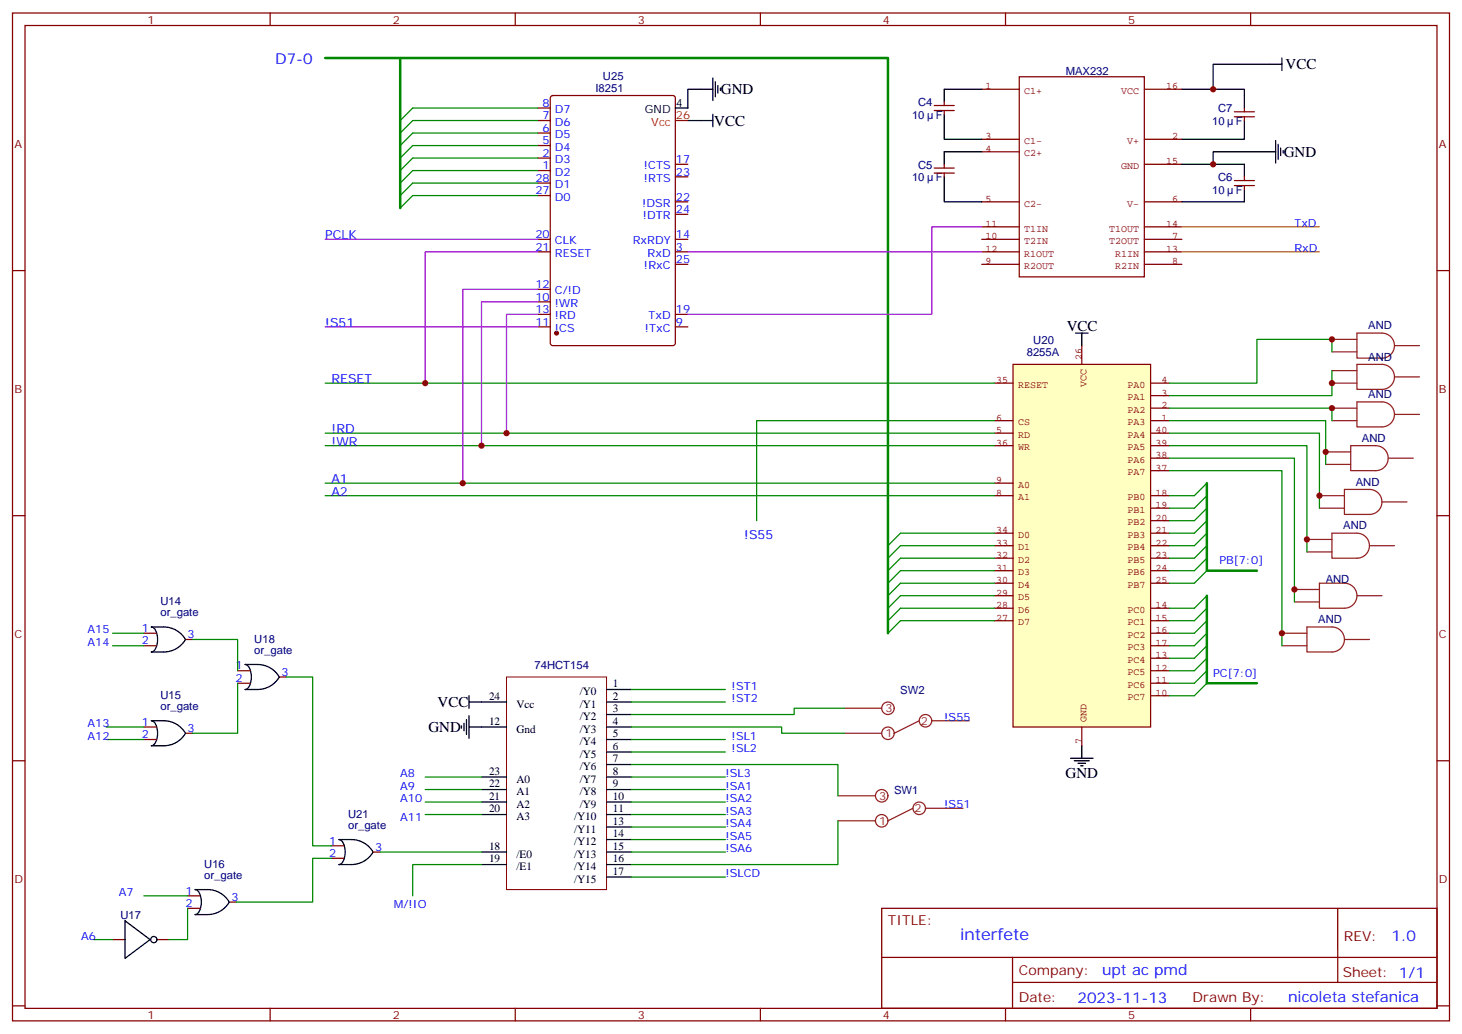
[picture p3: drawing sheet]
<svg xmlns="http://www.w3.org/2000/svg" width="412mm" height="292mm" viewBox="0 0 412 292" stroke-linecap="round" stroke-linejoin="round" font-family="sans-serif">
<g fill="none" stroke="#870000" stroke-width=".35">
<path d="M3.5 3.7h405.4v284.3h-405.4zM7.1 7.2h398.2v277.3h-398.2zM76.2 3.7v3.5M145.3 3.7v3.5M214.5 3.7v3.5M283.6 3.7v3.5M352.8 3.7v3.5M151.7 37.5h3.5M151.7 34h3.5M151.7 30.5h3.5M155.5 27.2l.4-.2h33.9l.6 .4 .1 69.4-.5 .7h-34.1l-.6-.5-.1-69.3zM151.7 48.1h3.5"/>
<path d="M151.7 44.6h3.5M151.7 41.1h3.5M151.7 55.2h3.5M151.7 51.6h3.5M190.5 46.4h3.5M190.5 56.9h3.5M190.5 49.9h3.5M3.5 76.3h3.6M151.7 71h3.5M151.7 67.5h3.5M190.5 71h3.5M190.5 67.5h3.5"/>
<path d="M190.5 60.5h3.5M190.5 74.6h3.5M405.3 76.3h3.6M151.7 92.2h3.5M151.7 85.2h3.5M151.7 81.6h3.5M151.7 88.7h3.5M190.5 92.2h3.5M190.5 88.7h3.5M3.5 145.5h3.6M405.3 145.5h3.6M3.5 214.6h3.6"/>
<path d="M405.3 214.6h3.6M248.7 256.3h156.6v28.2h-156.6zM377.3 256.3v20.9M248.7 270.1h156.5M285.6 277.2h119.6M285.6 270.1v14.1M3.5 283.8h3.6M76.2 284.5v3.5M145.3 284.5v3.5M214.5 284.5v3.5M283.6 284.5v3.5M352.8 284.5v3.5"/>
<path d="M405.3 283.8h3.6"/>
</g>
<circle cx="157" cy="94" r=".53" fill="#870000" stroke="#870000" stroke-width=".35"/>
<path d="M190.5 30.5h3.5" fill="none" stroke="#000" stroke-width=".35"/>
<path d="M190.5 34h3.5" fill="none" stroke="#f00" stroke-width=".35"/>
<path d="M285.8 102.8h38.8v102.3h-38.8z" fill="#ffffc2" stroke="#850000" stroke-width=".35"/>
<g fill="none" stroke="#850000" stroke-width=".35">
<path d="M276.9 25.2h10.6M276.9 39.3h10.6M287.5 21.7h35.3v56.4h-35.3zM322.8 25.2h10.6M322.8 39.3h10.6M276.9 42.8h10.6M276.9 56.9h10.6M322.8 46.4h10.6M322.8 56.9h10.6M276.9 67.5h10.6M276.9 64h10.6M276.9 71h10.6"/>
<path d="M276.9 74.6h10.6M322.8 67.5h10.6M322.8 64h10.6M322.8 71h10.6M322.8 74.6h10.6M305.2 97.5v5.3M280.5 118.7h5.3M280.5 108.1h5.3M324.6 118.7h5.2M324.6 115.1h5.2M324.6 111.6h5.2M324.6 108.1h5.2"/>
<path d="M280.5 139.8h5.3M280.5 125.7h5.3M280.5 122.2h5.3M280.5 136.3h5.3M324.6 139.8h5.2M324.6 125.7h5.2M324.6 132.8h5.2M324.6 129.3h5.2M324.6 122.2h5.2M280.5 150.4h5.3M280.5 154h5.3M280.5 157.5h5.3"/>
<path d="M324.6 143.4h5.2M324.6 146.9h5.2M324.6 150.4h5.2M324.6 154h5.2M324.6 157.5h5.2M280.5 171.6h5.3M280.5 175.1h5.3M280.5 161h5.3M280.5 164.5h5.3M280.5 168.1h5.3M324.6 171.6h5.2M324.6 175.1h5.2"/>
<path d="M324.6 178.6h5.2M324.6 161h5.2M324.6 164.5h5.2M324.6 196.3h5.2M324.6 192.8h5.2M324.6 189.2h5.2M324.6 185.7h5.2M324.6 182.2h5.2M305.2 205.1v5.3"/>
</g>
<g fill="none" stroke="#008700" stroke-width=".35">
<path d="M151.7 37.5h-35.3l-3.5 3.6M151.7 34h-35.3l-3.5 3.5M151.7 30.5h-35.3l-3.5 3.5M151.7 48.1h-35.3l-3.5 3.5M151.7 44.6h-35.3l-3.5 3.5M151.7 41.1h-35.3l-3.5 3.5M151.7 51.6h-35.3l-3.5 3.6M151.7 55.2h-35.3l-3.5 3.5M375.7 99.3v-3.6h-21.2v12.4h-24.7M91.7 108.1h188.8M280.5 118.7h-67.1v28.2M329.8 115.1h45.9v3.6"/>
<path d="M329.8 118.7h44.1v12.3M375.7 104.6v7h-45.9M91.7 122.2h188.8M91.7 125.7h188.8M91.7 136.3h188.8M91.7 139.8h188.8M329.8 122.2h42.4v21.2M329.8 125.7h38.9v30M329.8 129.3h35.3v40.5M329.8 132.8h31.8v49.4M280.5 157.5h-26.5l-3.5 3.5M280.5 154h-26.5l-3.5 3.5"/>
<path d="M280.5 150.4h-26.5l-3.5 3.6M280.5 171.6h-26.5l-3.5 3.5M280.5 168.1h-26.5l-3.5 3.5M280.5 175.1h-26.5l-3.5 3.5M280.5 164.5h-26.5l-3.5 3.6M280.5 161h-26.5l-3.5 3.5"/>
</g>
<path d="M91.7 67.5h60M151.7 71h-31.8v37.1M194 71h82.9M276.9 64h-14.1v24.7h-68.8M91.7 92.2h60M151.7 81.6h-21.2v54.7M151.7 85.2h-15.9v40.5M151.7 88.7h-8.8v33.5" fill="none" stroke="#90f" stroke-width=".35"/>
<path d="M91.7 16.4h158.8v162.2M112.9 16.4v42.3" fill="none" stroke="#008700" stroke-width=".71"/>
<g fill="none" stroke="#870000" stroke-width=".35">
<path d="M263.5 31.2h5.7M263.5 29.8h5.7M266.3 28.7v1.1M266.3 31.2v1M348.2 32.9h5.6M348.2 31.5h5.6M351 30.5v1M351 32.9v1.1M263.5 48.8h5.7M263.5 47.4h5.7M266.3 46.4v1M266.3 48.8v1.1"/>
<path d="M348.2 52.4h5.6M348.2 50.9h5.6M351 49.9v1M351 52.4v1"/>
</g>
<g fill="none" stroke="#000" stroke-width=".35">
<path d="M361.6 18.1h-19.4v7.1M361.6 16.4v3.5M194 34h7.1M201.1 25.2h-7.1v5.3M201.1 22v6.4M201.1 32.2v3.6M201.8 23.1v4.2M202.5 24.1v2.1M203.2 24.8v.7M266.3 32.2v7.1h10.6M276.9 25.2h-10.6v3.5M333.4 25.2h17.6v5.3"/>
<path d="M351 34v5.3h-17.6M359.8 39.7v6.3M266.3 49.9v7h10.6M276.9 42.8h-10.6v3.6M333.4 46.4h17.6v3.5M351 53.4v3.5h-17.6M359.8 42.8h-17.6v3.6M360.5 40.7v4.2M361.2 41.8v2.1M361.9 42.5v.7M303.4 94h3.5M305.2 94v3.5"/>
<path d="M302 213.9h6.3M303 214.6h4.3M304.1 215.3h2.1M304.8 216h.7M305.2 210.4v3.5"/>
</g>
<path d="M333.4 64h38.8M333.4 71h38.8" fill="none" stroke="#f60" stroke-width=".35"/>
<g fill="none" stroke="#8c2424" stroke-width=".35">
<path d="M375.7 95.7h7.1M375.7 99.3h7.1M382.8 94h7a3.5 3.5 0 0 1 3.5 3.5 3.5 3.5 0 0 1-3.5 3.5h-7zM393.3 97.5h7.1M375.7 104.6h7.1M375.7 108.1h7.1M375.7 115.1h7.1M375.7 118.7h7.1M382.8 102.8h7a3.5 3.5 0 0 1 3.5 3.5 3.5 3.5 0 0 1-3.5 3.6h-7zM382.8 113.4h7a3.5 3.5 0 0 1 3.5 3.5 3.5 3.5 0 0 1-3.5 3.5h-7zM393.3 106.3h7.1M393.3 116.9h7.1"/>
<path d="M372.2 139.8h7M373.9 127.5h7.1M373.9 131h7.1M379.2 138.1h7.1a3.5 3.5 0 0 1 3.5 3.5 3.5 3.5 0 0 1-3.5 3.5h-7.1zM381 125.7h7a3.5 3.5 0 0 1 3.6 3.6 3.5 3.5 0 0 1-3.5 3.5h-7.1zM391.6 129.3h7M368.7 152.2h7M368.7 155.7h7M372.2 143.4h7M375.7 150.4h7a3.5 3.5 0 0 1 3.6 3.5 3.5 3.5 0 0 1-3.5 3.6h-7.1zM386.3 154h7M389.8 141.6h7.1"/>
<path d="M361.6 178.6h7.1M365.1 166.3h7.1M365.1 169.8h7.1M368.7 176.9h7a3.5 3.5 0 0 1 3.5 3.5 3.5 3.5 0 0 1-3.5 3.5h-7zM372.2 164.5h7a3.5 3.5 0 0 1 3.6 3.6 3.5 3.5 0 0 1-3.6 3.5h-7zM382.8 168.1h7M238.1 199.8h10.6M361.6 182.2h7.1M379.2 180.4h7.1M238.1 206.9h10.6M259.3 203.3l-7.1 3.6M262.8 203.3h10.6"/>
<path d="M236.4 231.6h10.5M236.4 224.5h10.5M257.5 228l-7 3.6M261.1 228h10.5"/>
<circle cx="250.5" cy="199.8" r="1.76"/>
<circle cx="250.5" cy="206.9" r="1.76"/>
<circle cx="261.1" cy="203.3" r="1.76"/>
<circle cx="248.7" cy="231.6" r="1.76"/>
<circle cx="248.7" cy="224.5" r="1.76"/>
<circle cx="259.3" cy="228" r="1.76"/>
</g>
<path d="M142.9 191h28.2v60h-28.2z" fill="#fff" stroke="#800000" stroke-width=".28"/>
<g fill="none" stroke="#000" stroke-width=".35">
<path d="M52.3 180.5a7.1 7.1 0 0 1-6.1 3.4h-3.5a2.65 2.65 0 0 0 1.7-2.7l-.1-2.3a2.32 2.32 0 0 0-1.6-2 13.4 13.4 0 0 1 6 .4l2.1 1.3 1.6 1.9M132.3 198h10.6M132.3 196.3v3.5M171.1 194.5h7.1M171.1 198h7.1M52.3 206.9a7.1 7.1 0 0 1-6.1 3.5h-3.5a2.65 2.65 0 0 0 1.7-2.7l-.1-2.4a2.32 2.32 0 0 0-1.6-2 13.4 13.4 0 0 1 6 .5l2.1 1.2 1.6 1.9M130.2 204.8v.7M130.9 204v2.2M131.6 203v4.2M132.3 205.1h10.6M132.3 201.9v6.4M135.8 219.2h7.1"/>
<path d="M171.1 201.6h7.1M171.1 205.1h7.1M171.1 208.6h7.1M171.1 212.2h7.1M171.1 215.7h7.1M171.1 219.2h7.1M135.8 222.7h7.1M135.8 226.3h7.1M135.8 229.8h7.1M171.1 222.7h7.1M171.1 226.3h7.1M171.1 229.8h7.1"/>
<path d="M171.1 233.3h7.1M171.1 236.9h7.1M35.3 259.8l7 5.3-7 5.3zM64.6 254.6a7.1 7.1 0 0 1-6 3.4h-3.6a2.65 2.65 0 0 0 1.8-2.7l-.2-2.4a2.32 2.32 0 0 0-1.6-1.9 13.4 13.4 0 0 1 6 .4l2.1 1.2 1.6 2M135.8 240.4h7.1M135.8 243.9h7.1M171.1 240.4h7.1M171.1 243.9h7.1M171.1 247.4h7.1"/>
</g>
<g fill="none" stroke="#008700" stroke-width=".35">
<path d="M31.7 178.6h8.9M31.7 182.2h8.9M178.2 194.5h26.4M178.2 198h26.4M238.1 199.8h-14.1v1.8h-45.8M30 208.6h10.6M30 205.1h10.6M119.9 219.2h15.9M178.2 215.7h58.2v8.8M178.2 205.1h42.3v1.8h17.6M178.2 219.2h26.4M178.2 208.6h26.4"/>
<path d="M178.2 212.2h26.4M119.9 229.8h15.9M119.9 226.3h15.9M119.9 222.7h15.9M178.2 229.8h26.4M178.2 226.3h26.4M178.2 222.7h26.4M178.2 233.3h26.4M178.2 236.9h26.4M236.4 231.6v12.3h-58.2M178.2 240.4h26.4M178.2 247.4h26.4"/>
</g>
<path d="M40.6 178.6h3.5M40.6 182.2h3.5M52.6 180.4h1.7M40.6 205.1h3.5M40.6 208.6h3.5M52.6 206.9h1.7M52.9 252.7h3.5M52.9 256.3h3.5M64.9 254.5h1.8M31.7 265.1h3.6M44.1 265.1h3.5" fill="none" stroke="#870000" stroke-width=".35"/>
<circle cx="43.4" cy="265.1" r=".88" fill="#fff" stroke="#000" stroke-width=".35"/>
<g fill="none" stroke="#008700" stroke-width=".35">
<path d="M340.4 136.3l-3.5 3.5h-7.1M340.4 139.8l-3.5 3.6h-7.1M340.4 143.4l-3.5 3.5h-7.1M340.4 146.9l-3.5 3.5h-7.1M340.4 150.4l-3.5 3.6h-7.1M340.4 154l-3.5 3.5h-7.1M340.4 157.5l-3.5 3.5h-7.1M340.4 161l-3.5 3.5h-7.1M340.4 168.1l-3.5 3.5h-7.1M340.4 171.6l-3.5 3.5h-7.1M340.4 175.1l-3.5 3.5h-7.1M340.4 178.6l-3.5 3.6h-7.1"/>
<path d="M54.3 180.4h12.7v8.8M67 192.8v14.1h-12.7M80.8 191h7.4v47.6h5.3M340.4 182.2l-3.5 3.5h-7.1M340.4 185.7l-3.5 3.5h-7.1M340.4 189.2l-3.5 3.6h-7.1M340.4 192.8l-3.5 3.5h-7.1M40.6 252.7h12.3M52.9 256.3v8.8h-5.3M93.5 242.1h-5.3v12.4h-21.5M107.2 240.4h28.6M135.8 243.9h-19.4v8.8"/>
<path d="M26.5 265.1h5.2"/>
</g>
<path d="M78.7 191.1a7.1 7.1 0 0 1-6 3.4h-3.6a2.65 2.65 0 0 0 1.8-2.7l-.2-2.4a2.32 2.32 0 0 0-1.6-1.9 13.4 13.4 0 0 1 6 .4l2.1 1.2 1.6 2M105.2 240.4a7.1 7.1 0 0 1-6.1 3.5h-3.5a2.65 2.65 0 0 0 1.7-2.7l-.1-2.4a2.32 2.32 0 0 0-1.6-1.9 13.4 13.4 0 0 1 6 .4l2.1 1.2 1.6 2" fill="none" stroke="#000" stroke-width=".35"/>
<path d="M67 189.2h3.6M67 192.8h3.6M79 191h1.8M93.5 238.6h3.5M93.5 242.1h3.5M105.5 240.4h1.7" fill="none" stroke="#870000" stroke-width=".35"/>
<path d="M340.4 136.3v24.7h14.1M340.4 168.1v24.7h14.1" fill="none" stroke="#008700" stroke-width=".71"/>
<g fill="#c00">
<circle cx="119.9" cy="108.1" r=".88"/>
<circle cx="135.8" cy="125.7" r=".88"/>
<circle cx="142.9" cy="122.2" r=".88"/>
<circle cx="342.2" cy="25.2" r=".88"/>
<circle cx="342.2" cy="46.4" r=".88"/>
<circle cx="130.5" cy="136.3" r=".88"/>
<circle cx="375.7" cy="115.1" r=".88"/>
<circle cx="375.7" cy="108.1" r=".88"/>
<circle cx="375.7" cy="95.7" r=".88"/>
<circle cx="373.9" cy="127.5" r=".88"/>
<circle cx="372.2" cy="139.8" r=".88"/>
<circle cx="368.7" cy="152.2" r=".88"/>
<circle cx="365.1" cy="166.3" r=".88"/>
<circle cx="361.6" cy="178.6" r=".88"/>
</g>
<text font-size="4.6" fill="#00f" x="270.8" y="265.3">interfete</text>
<g font-size="4.2" fill="#00f">
<text x="77.6" y="18.1">D7-0</text>
<text x="392.5" y="265.5">1.0</text>
<text x="310.9" y="275.1">upt ac pmd</text>
<text x="304" y="282.9">2023-11-13</text>
<text x="363.4" y="282.7">nicoleta stefanica</text>
</g>
<g font-size="4.2">
<text x="362.6" y="19.5">VCC</text>
<text x="203.4" y="26.6">GND</text>
<text x="201.5" y="35.4">VCC</text>
<text x="362.1" y="44.2">GND</text>
<text x="300.9" y="93.3">VCC</text>
<text x="123.4" y="199.5">VCC</text>
<text x="120.8" y="206.5">GND</text>
<text x="300.6" y="219.6">GND</text>
</g>
<g font-size="3.9" fill="#800">
<text x="250.5" y="260.8">TITLE:</text>
<text x="379.1" y="265.5">REV:</text>
<text x="287.4" y="275">Company:</text>
<text x="378.7" y="275.7">Sheet: 1/1</text>
<text x="287.4" y="282.7">Date:</text>
<text x="336.4" y="282.8">Drawn By:</text>
</g>
<g font-size="3.5" fill="#00f">
<text x="91.7" y="67.5">PCLK</text>
<text x="91.7" y="92.2">!S51</text>
<text x="93.5" y="108.1">RESET</text>
<text x="93.5" y="122.2">!RD</text>
<text x="93.5" y="125.7">!WR</text>
<text x="93.5" y="136.3">A1</text>
<text x="93.5" y="139.8">A2</text>
<text x="209.9" y="152.2">!S55</text>
</g>
<g font-size="3.2" fill="#800">
<text x="41.6" y="6.7">1</text>
<text x="110.8" y="6.7">2</text>
<text x="179.9" y="6.7">3</text>
<text x="249.1" y="6.7">4</text>
<text x="318.2" y="6.7">5</text>
<text x="4.1" y="41.8">A</text>
<text x="405.9" y="41.8">A</text>
<text x="4.1" y="110.9">B</text>
<text x="405.9" y="110.9">B</text>
<text x="4.1" y="180.1">C</text>
<text x="405.9" y="180.1">C</text>
<text x="4.1" y="249.2">D</text>
<text x="405.9" y="249.2">D</text>
<text x="41.6" y="287.5">1</text>
<text x="110.8" y="287.5">2</text>
<text x="179.9" y="287.5">3</text>
<text x="249.1" y="287.5">4</text>
<text x="318.2" y="287.5">5</text>
</g>
<g font-size="3.2" fill="#000080">
<text x="170.1" y="22.7">U25</text>
<text x="300.6" y="21.1">MAX232</text>
<text x="168" y="25.9">I8251</text>
<text x="259" y="29.9">C4</text>
<text x="257.3" y="33.5">10</text>
<text x="264" y="33.5">F</text>
<text x="341.9" y="35.2">10</text>
<text x="343.6" y="31.7">C7</text>
<text x="348.6" y="35.2">F</text>
<text x="259" y="47.6">C5</text>
<text x="257.3" y="51.1">10</text>
<text x="264" y="51.1">F</text>
<text x="343.6" y="51.1">C6</text>
<text x="341.9" y="54.6">10</text>
<text x="348.6" y="54.6">F</text>
<text x="386" y="92.9">AND</text>
<text x="289.6" y="100.5">8255A</text>
<text x="291.5" y="97">U20</text>
<text x="386" y="101.7">AND</text>
<text x="386" y="112.3">AND</text>
<text x="384.2" y="124.7">AND</text>
<text x="382.4" y="137">AND</text>
<text x="378.9" y="149.4">AND</text>
<text x="373.9" y="164.5">AND</text>
<text x="45.3" y="173.8">or_gate</text>
<text x="45.3" y="170.8">U14</text>
<text x="371.8" y="175.8">AND</text>
<text x="71.7" y="184.4">or_gate</text>
<text x="71.7" y="181.4">U18</text>
<text x="150.8" y="188.7">74HCT154</text>
<text x="45.3" y="197.3">U15</text>
<text x="254" y="195.7">SW2</text>
<text x="45.3" y="200.3">or_gate</text>
<text x="252.2" y="223.9">SW1</text>
<text x="98.2" y="233.8">or_gate</text>
<text x="98.2" y="230.8">U21</text>
<text x="57.6" y="244.9">U16</text>
<text x="57.6" y="247.9">or_gate</text>
<text x="34" y="259.3">U17</text>
</g>
<g font-size="3.2" fill="#00f">
<text x="153" y="33.7">7</text>
<text x="153" y="30.1">8</text>
<text x="156.5" y="35.4">D6</text>
<text x="156.5" y="31.9">D7</text>
<text x="153" y="40.7">5</text>
<text x="153" y="37.2">6</text>
<text x="156.5" y="38.9">D5</text>
<text x="153" y="47.8">1</text>
<text x="153" y="44.2">2</text>
<text x="156.5" y="46">D3</text>
<text x="156.5" y="42.5">D4</text>
<text x="181.6" y="47.8">!CTS</text>
<text x="190.7" y="46">17</text>
<text x="151" y="51.3">28</text>
<text x="156.5" y="49.5">D2</text>
<text x="156.5" y="53.1">D1</text>
<text x="181.6" y="51.3">!RTS</text>
<text x="190.7" y="49.5">23</text>
<text x="151" y="54.8">27</text>
<text x="156.5" y="56.6">D0</text>
<text x="181.1" y="58.3">!DSR</text>
<text x="190.7" y="56.6">22</text>
<text x="181.3" y="61.9">!DTR</text>
<text x="190.7" y="60.1">24</text>
<text x="365.1" y="64">TxD</text>
<text x="151" y="67.2">20</text>
<text x="151" y="70.7">21</text>
<text x="156.5" y="68.9">CLK</text>
<text x="178.5" y="68.9">RxRDY</text>
<text x="190.7" y="70.7">3</text>
<text x="190.7" y="67.2">14</text>
<text x="365.1" y="71">RxD</text>
<text x="156.5" y="72.5">RESET</text>
<text x="181.6" y="76">!RxC</text>
<text x="182.7" y="72.5">RxD</text>
<text x="190.7" y="74.2">25</text>
<text x="151" y="81.3">12</text>
<text x="156.5" y="83">C/!D</text>
<text x="151" y="84.8">10</text>
<text x="151" y="88.3">13</text>
<text x="156.5" y="86.6">!WR</text>
<text x="190.7" y="88.3">19</text>
<text x="151" y="91.9">11</text>
<text x="156.5" y="93.6">!CS</text>
<text x="156.5" y="90.1">!RD</text>
<text x="181.9" y="93.6">!TxC</text>
<text x="182.9" y="90.1">TxD</text>
<text x="190.7" y="91.9">9</text>
<text x="344" y="159.2">PB[7:0]</text>
<text x="24.7" y="178.6">A15</text>
<text x="40" y="178.3">1</text>
<text x="24.7" y="182.2">A14</text>
<text x="40" y="181.8">2</text>
<text x="52.9" y="180.1">3</text>
<text x="66.4" y="188.9">1</text>
<text x="79.4" y="190.6">3</text>
<text x="342.2" y="191">PC[7:0]</text>
<text x="66.4" y="192.4">2</text>
<text x="206.4" y="194.5">!ST1</text>
<text x="206.4" y="198">!ST2</text>
<text x="266.3" y="203.3">!S55</text>
<text x="24.7" y="205.1">A13</text>
<text x="24.7" y="208.6">A12</text>
<text x="40" y="204.8">1</text>
<text x="40" y="208.3">2</text>
<text x="52.9" y="206.5">3</text>
<text x="206.4" y="208.6">!SL1</text>
<text x="206.4" y="212.2">!SL2</text>
<text x="112.9" y="219.2">A8</text>
<text x="204.6" y="219.2">!SL3</text>
<text x="112.9" y="226.3">A10</text>
<text x="112.9" y="222.7">A9</text>
<text x="204.6" y="222.7">!SA1</text>
<text x="204.6" y="226.3">!SA2</text>
<text x="112.9" y="231.6">A11</text>
<text x="204.6" y="229.8">!SA3</text>
<text x="204.6" y="233.3">!SA4</text>
<text x="266.3" y="228">!S51</text>
<text x="92.9" y="238.3">1</text>
<text x="204.6" y="236.9">!SA5</text>
<text x="92.9" y="241.8">2</text>
<text x="105.8" y="240">3</text>
<text x="204.6" y="240.4">!SA6</text>
<text x="204.6" y="247.4">!SLCD</text>
<text x="33.5" y="252.7">A7</text>
<text x="52.3" y="252.4">1</text>
<text x="52.3" y="255.9">2</text>
<text x="65.3" y="254.1">3</text>
<text x="111.1" y="256.3">M/!IO</text>
<text x="22.9" y="265.1">A6</text>
</g>
<g font-size="3.2">
<text x="181.9" y="31.9">GND</text>
<text x="190.7" y="30.1">4</text>
<text x="137.9" y="197.3">24</text>
<text x="163.5" y="196.1">/Y0</text>
<text x="172.9" y="193.8">1</text>
<text x="172.9" y="197.3">2</text>
<text x="145.7" y="199.6">Vcc</text>
<text x="163.5" y="199.6">/Y1</text>
<text x="163.5" y="203.2">/Y2</text>
<text x="172.9" y="200.9">3</text>
<text x="137.9" y="204.4">12</text>
<text x="145.7" y="206.7">Gnd</text>
<text x="163.5" y="206.7">/Y3</text>
<text x="172.9" y="204.4">4</text>
<text x="172.9" y="207.9">5</text>
<text x="163.5" y="210.2">/Y4</text>
<text x="163.5" y="213.7">/Y5</text>
<text x="172.9" y="211.5">6</text>
<text x="172.9" y="215">7</text>
<text x="137.9" y="218.5">23</text>
<text x="145.7" y="220.8">A0</text>
<text x="163.5" y="217.3">/Y6</text>
<text x="163.5" y="220.8">/Y7</text>
<text x="172.9" y="218.5">8</text>
<text x="137.9" y="225.6">21</text>
<text x="137.9" y="222">22</text>
<text x="145.7" y="227.9">A2</text>
<text x="145.7" y="224.3">A1</text>
<text x="163.5" y="224.3">/Y8</text>
<text x="163.5" y="227.9">/Y9</text>
<text x="172.9" y="222">9</text>
<text x="172.9" y="225.6">10</text>
<text x="137.9" y="229.1">20</text>
<text x="145.7" y="231.4">A3</text>
<text x="161.9" y="231.4">/Y10</text>
<text x="172.9" y="229.1">11</text>
<text x="172.9" y="232.6">13</text>
<text x="137.9" y="239.7">18</text>
<text x="161.9" y="234.9">/Y11</text>
<text x="161.9" y="238.4">/Y12</text>
<text x="172.9" y="236.1">14</text>
<text x="172.9" y="239.7">15</text>
<text x="137.9" y="243.2">19</text>
<text x="145.7" y="242">/E0</text>
<text x="145.7" y="245.5">/E1</text>
<text x="161.9" y="242">/Y13</text>
<text x="161.9" y="245.5">/Y14</text>
<text x="172.9" y="243.2">16</text>
<text x="161.9" y="249">/Y15</text>
<text x="172.9" y="246.7">17</text>
</g>
<g font-size="3.2" fill="#f00">
<text x="183.7" y="35.4">Vcc</text>
<text x="190.7" y="33.7">26</text>
</g>
<g font-size="3.2" fill="#8d2323">
<text x="249.8" y="200.9">3</text>
<text x="249.8" y="207.9">1</text>
<text x="259.7" y="204.4">2</text>
<text x="248" y="225.6">3</text>
<text x="248" y="232.6">1</text>
<text x="258" y="229.1">2</text>
</g>
<g font-size="2.8" fill="#840000">
<text x="278" y="25.2">1</text>
<text x="288.9" y="26.5">C1+</text>
<text x="316.3" y="26.5">VCC</text>
<text x="328.9" y="25.2">16</text>
<text x="278" y="39.3">3</text>
<text x="288.9" y="40.6">C1-</text>
<text x="318" y="40.6">V+</text>
<text x="330.6" y="39.3">2</text>
<text x="278" y="42.8">4</text>
<text x="288.9" y="44.2">C2+</text>
<text x="316.3" y="47.7">GND</text>
<text x="328.9" y="46.3">15</text>
<text x="278" y="56.9">5</text>
<text x="288.9" y="58.3">C2-</text>
<text x="318" y="58.3">V-</text>
<text x="330.6" y="56.9">6</text>
<text x="278" y="64">11</text>
<text x="288.9" y="65.3">T1IN</text>
<text x="312.9" y="65.3">T1OUT</text>
<text x="328.9" y="64">14</text>
<text x="278" y="67.5">10</text>
<text x="278" y="71">12</text>
<text x="288.9" y="68.8">T2IN</text>
<text x="312.9" y="68.8">T2OUT</text>
<text x="328.9" y="71">13</text>
<text x="330.6" y="67.5">7</text>
<text x="278" y="74.5">9</text>
<text x="288.9" y="72.4">R1OUT</text>
<text x="288.9" y="75.9">R2OUT</text>
<text x="314.6" y="72.4">R1IN</text>
<text x="314.6" y="75.9">R2IN</text>
<text x="330.6" y="74.5">8</text>
<text x="305.1" y="101.4" transform="rotate(-90 305.1 101.4)">26</text>
<text x="281" y="108.1">35</text>
<text x="287.2" y="109.4">RESET</text>
<text x="306.5" y="109.3" transform="rotate(-90 306.5 109.3)">VCC</text>
<text x="318.1" y="112.9">PA1</text>
<text x="318.1" y="109.4">PA0</text>
<text x="327.6" y="111.6">3</text>
<text x="327.6" y="108.1">4</text>
<text x="281" y="118.6">6</text>
<text x="287.2" y="120">CS</text>
<text x="318.1" y="120">PA3</text>
<text x="318.1" y="116.5">PA2</text>
<text x="327.6" y="118.6">1</text>
<text x="327.6" y="115.1">2</text>
<text x="281" y="125.7">36</text>
<text x="281" y="122.2">5</text>
<text x="287.2" y="123.5">RD</text>
<text x="318.1" y="123.5">PA4</text>
<text x="325.9" y="125.7">39</text>
<text x="325.9" y="122.2">40</text>
<text x="287.2" y="127.1">WR</text>
<text x="318.1" y="130.6">PA6</text>
<text x="318.1" y="127.1">PA5</text>
<text x="325.9" y="129.2">38</text>
<text x="281" y="136.3">9</text>
<text x="287.2" y="137.6">A0</text>
<text x="318.1" y="134.1">PA7</text>
<text x="325.9" y="132.8">37</text>
<text x="281" y="139.8">8</text>
<text x="287.2" y="141.2">A1</text>
<text x="318.1" y="141.2">PB0</text>
<text x="325.9" y="139.8">18</text>
<text x="325.9" y="143.3">19</text>
<text x="318.1" y="144.7">PB1</text>
<text x="318.1" y="148.2">PB2</text>
<text x="325.9" y="146.9">20</text>
<text x="281" y="153.9">33</text>
<text x="281" y="150.4">34</text>
<text x="287.2" y="155.3">D1</text>
<text x="287.2" y="151.7">D0</text>
<text x="318.1" y="151.7">PB3</text>
<text x="318.1" y="155.3">PB4</text>
<text x="325.9" y="150.4">21</text>
<text x="325.9" y="153.9">22</text>
<text x="281" y="161">31</text>
<text x="281" y="157.4">32</text>
<text x="287.2" y="158.8">D2</text>
<text x="318.1" y="158.8">PB5</text>
<text x="325.9" y="157.4">23</text>
<text x="325.9" y="161">24</text>
<text x="281" y="164.5">30</text>
<text x="287.2" y="165.9">D4</text>
<text x="287.2" y="162.3">D3</text>
<text x="318.1" y="162.3">PB6</text>
<text x="318.1" y="165.9">PB7</text>
<text x="325.9" y="164.5">25</text>
<text x="281" y="171.6">28</text>
<text x="281" y="168">29</text>
<text x="287.2" y="172.9">D6</text>
<text x="287.2" y="169.4">D5</text>
<text x="318.1" y="172.9">PC0</text>
<text x="325.9" y="171.6">14</text>
<text x="281" y="175.1">27</text>
<text x="287.2" y="176.4">D7</text>
<text x="318.1" y="176.4">PC1</text>
<text x="318.1" y="180">PC2</text>
<text x="325.9" y="175.1">15</text>
<text x="325.9" y="178.6">16</text>
<text x="318.1" y="183.5">PC3</text>
<text x="325.9" y="185.7">13</text>
<text x="325.9" y="182.1">17</text>
<text x="318.1" y="190.6">PC5</text>
<text x="318.1" y="187">PC4</text>
<text x="325.9" y="189.2">12</text>
<text x="318.1" y="197.6">PC7</text>
<text x="318.1" y="194.1">PC6</text>
<text x="325.9" y="196.3">10</text>
<text x="325.9" y="192.7">11</text>
<text x="306.5" y="203.7" transform="rotate(-90 306.5 203.7)">GND</text>
<text x="305.1" y="209.9" transform="rotate(-90 305.1 209.9)">7</text>
</g>
</svg>
